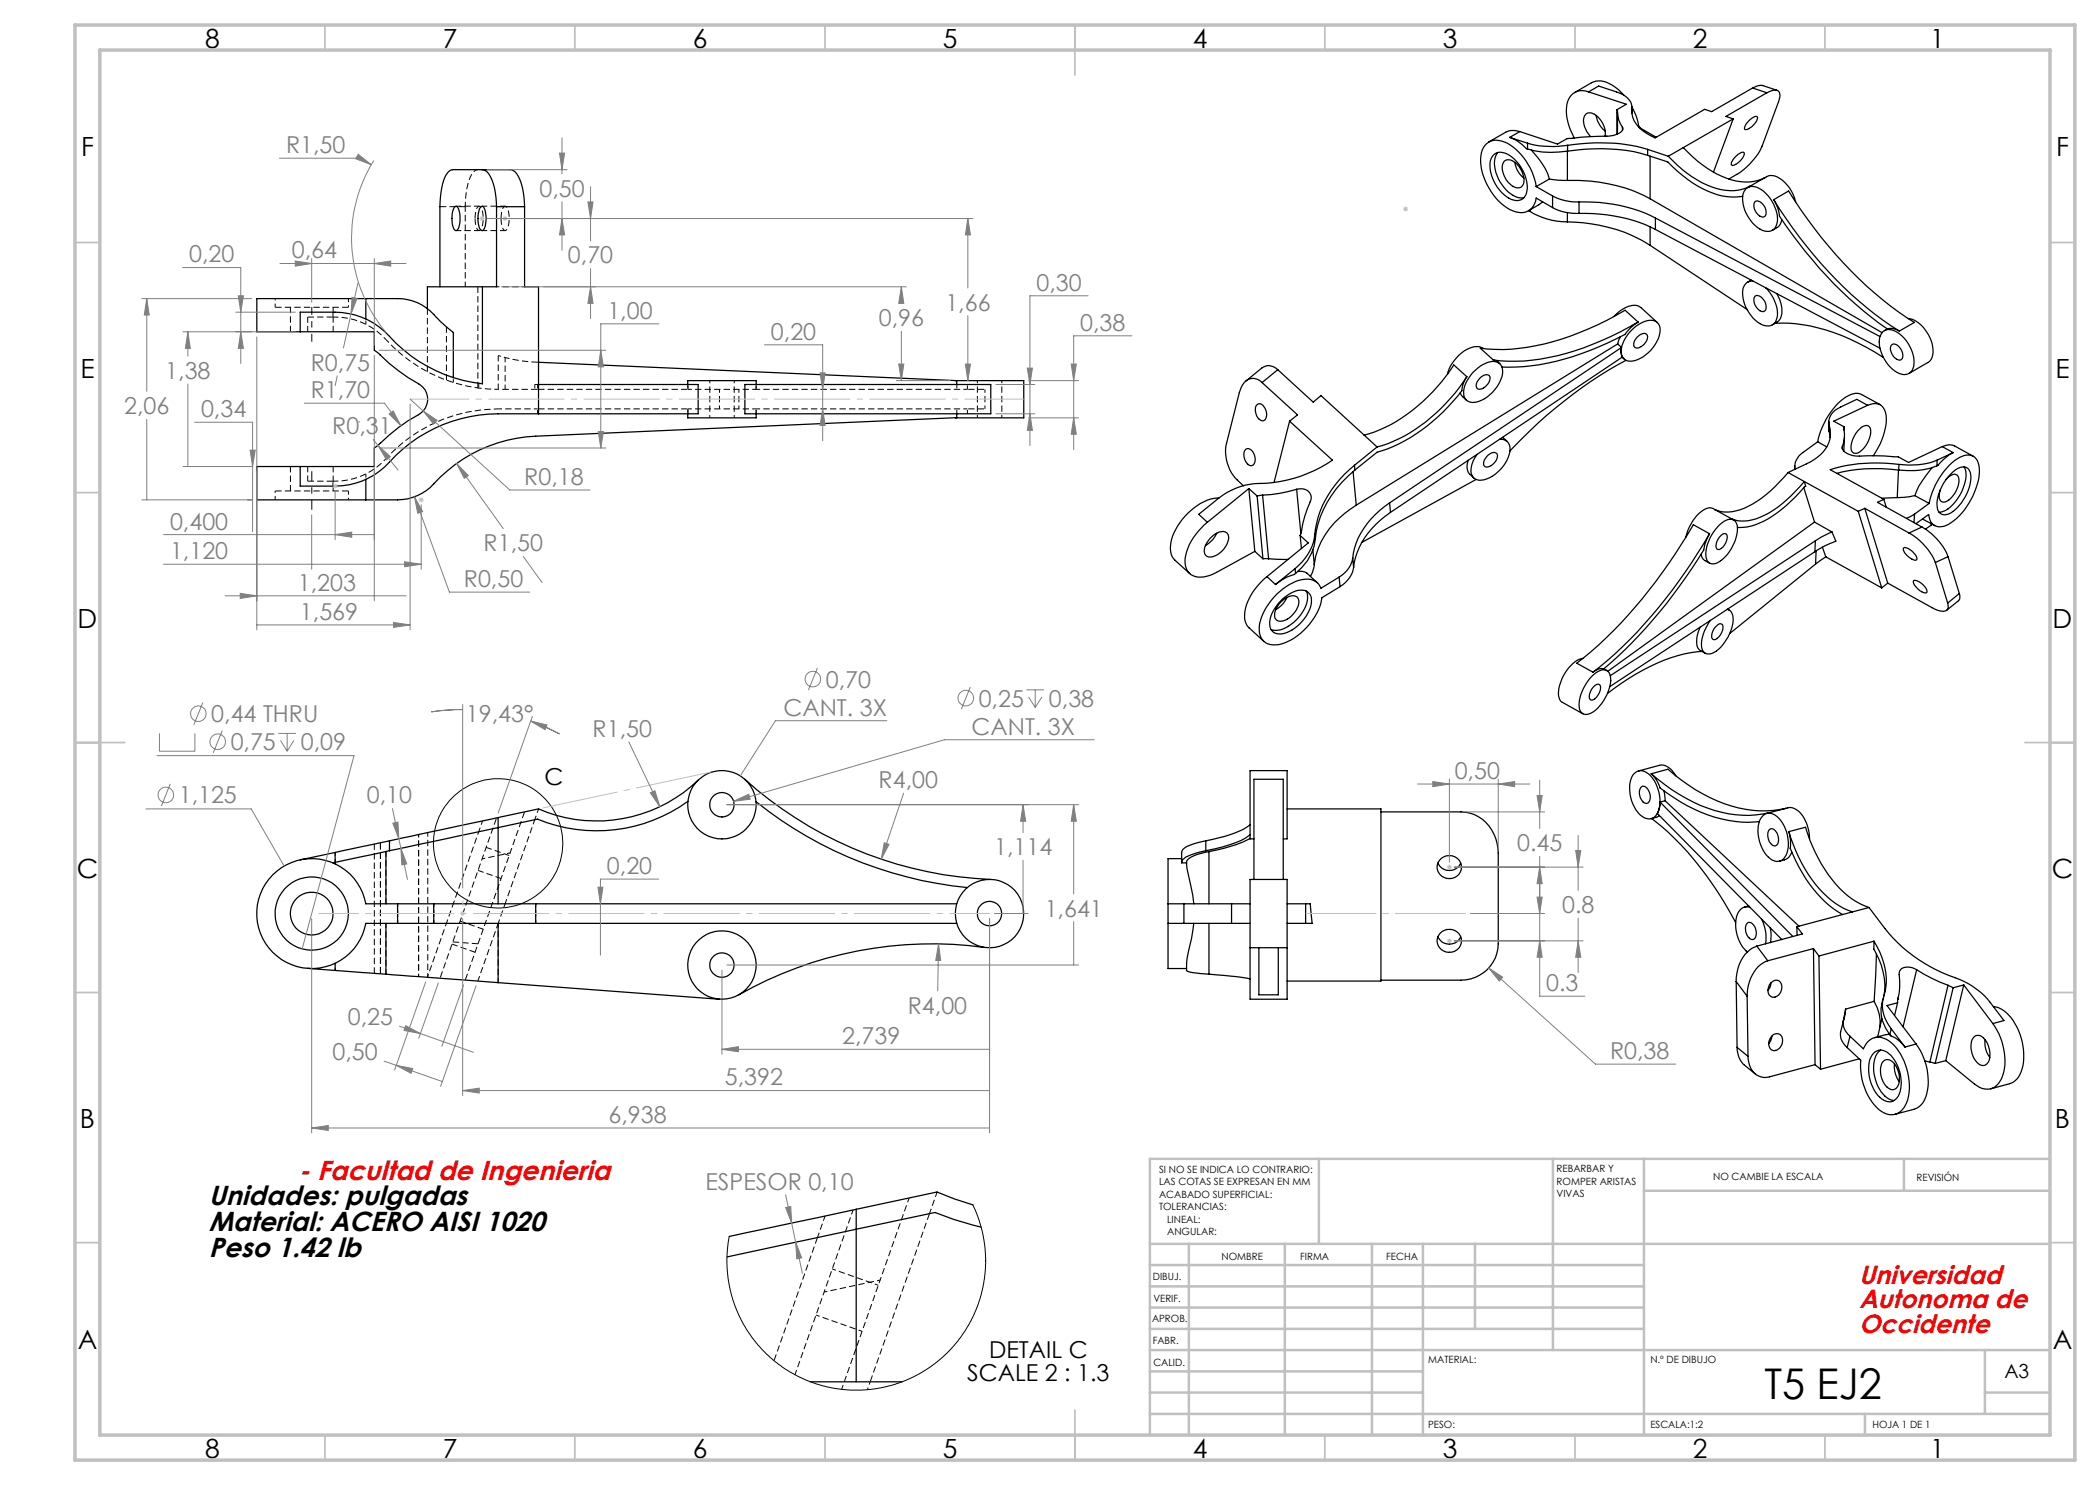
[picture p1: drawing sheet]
<svg xmlns="http://www.w3.org/2000/svg" width="420mm" height="297mm" viewBox="0 0 420 297" stroke-linecap="round" stroke-linejoin="round" font-family="sans-serif">
<path d="M58.1 61.5v4.8M61.5 63.4v2.9M66.6 66.3v-4.8M99.6 77.9v-6.8M58.1 93.3v4.9M61.5 93.3v2.9M66.6 98.2v-4.9M74.9 168.8v25.9M95.6 174.1l4.6 1.6M101.8 171.1l-4.6-1.6M90.4 188.8l4.6 1.6M96.6 185.8l-4.6-1.6" fill="none" stroke="#000" stroke-width=".2" stroke-dasharray="1.3 .6" stroke-dashoffset=".1" stroke-linecap="butt"/>
<path d="M107.5 77.9h30.1M107.5 81.8h30.1M76.1 168.5v26.2M104.9 162.4l-11.9 33.6" fill="none" stroke="#000" stroke-width=".2" stroke-dasharray="1.3 .6" stroke-dashoffset="-.1" stroke-linecap="butt"/>
<path d="M104.9 57.4h-5.6M99.6 71.1l1.4 .4M101 77.9h-1.4M142 76.1v7.4M195.5 76.1v7.4M146.8 83.5v-7.4M200.4 83.5v-7.4M83.7 166.9v28.4M67.1 194.1v-1.5" fill="none" stroke="#000" stroke-width=".2" stroke-dasharray="1.3 .6" stroke-dashoffset=".7" stroke-linecap="butt"/>
<path d="M91.2 46.1h4.6M93 41.3v16.1M95.8 41.2h-4.6M96.4 46.1h4.6M101 41.2h-4.6M77.2 180.7v-10.4M95.6 196.2l4-11.5M187.4 238.4l-1.5 4.3M163.5 247.5l1.5-4.3" fill="none" stroke="#000" stroke-width=".2" stroke-dasharray="1.3 .6" stroke-dashoffset=".2" stroke-linecap="butt"/>
<g fill="none" stroke="#000" stroke-width=".2" stroke-dasharray="1.3 .6" stroke-linecap="butt">
<path d="M88 41.3h5M95 43.7l.2 1.5a.79 .79 0 0 0 .8 .9 4.8 4.8 0 0 0 0-4.8l-.2-.1a1.96 1.96 0 0 0-.8 1.9v.6M95.6 57.4v20.2M100.2 43.7l.2 1.5a.79 .79 0 0 0 .8 .9 4.8 4.8 0 0 0 0-4.8l-.2-.1a1.96 1.96 0 0 0-.8 1.9v.6M66.6 63.4h-5.1M67.1 63.4h-.5M69.7 61.5h-14.7M85.5 61.7v12.7M89.3 76v-10.7M107 77.9h.5M107.1 72.4l.6 .1M61.5 96.2h5.1"/>
<path d="M67.1 96.2h-.5M69.7 98.2h-14.7M67.1 172.8v-.3M95.6 188.8l-5-.4M185.9 242.7l-11.9 33.6M154.8 272.1l8.7-24.6"/>
</g>
<path d="M95.8 77.6a30.3 30.3 0 0 1-18.6-9.7M101 71.5a29.3 29.3 0 0 0 6.1 .9M107.7 76.9h-.7M99.6 81.8a30.3 30.3 0 0 0-22.4 9.9M95.8 166.3l.7-2.1M107.7 161.8l-.7 2.1M85.6 195.5v-29M99.6 196.5v-11.8M181.8 239.6l-13.5 38.3" fill="none" stroke="#000" stroke-width=".2" stroke-dasharray="1.3 .6" stroke-dashoffset=".4" stroke-linecap="butt"/>
<path d="M93 41.3a12.6 12.6 0 0 1 1.6-6.8l.7-.5 .3-.1M101 77.9v-6.4M107 163.9l-6 16.8M77.2 194.8v-10.1M170.6 242l-11.6 32.9" fill="none" stroke="#000" stroke-width=".2" stroke-dasharray="1.3 .6" stroke-dashoffset=".3" stroke-linecap="butt"/>
<g fill="none" stroke="#000" stroke-width=".2" stroke-dasharray="1.3 .6" stroke-dashoffset=".6" stroke-linecap="butt">
<path d="M67.1 63.4a13.7 13.7 0 0 1 10.1 4.5M67.1 96.2a13.7 13.7 0 0 0 10.1-4.5M143.9 81.8v-3.9M147.8 81.8v-3.9M197 81.8v-3.9M67.1 170.5v2M77.9 168.1v2M96.4 171.8l5.6-1.2M79.5 180.7v4M85.5 195.4l3.8-10.7M86.8 184.7v-4M90.7 180.7l5.1-14.4"/>
<path d="M107.1 184.7v-4M164.8 258.4l11.2-2.4"/>
</g>
<g fill="none" stroke="#000" stroke-width=".2" stroke-dasharray="1.3 .6" stroke-dashoffset=".5" stroke-linecap="butt">
<path d="M66.6 62.4v1M73.2 64.9v-1.1M90.7 76.5v-1M95.6 77.6l4 .3M95.8 76.6v1M107 77.9h-6M107 76.9v1M107.5 76.9v1M137.6 76.9v1M137.6 77.9v-1M137.6 77.9h13.6M151.2 77.9v-1"/>
<path d="M151.2 77.9h42.3M191.4 76.9v1M193.5 77.9v-1M66.6 97.2v-1M73.2 94.8v1.1M99.6 81.8h7.9M107.5 82.8v-1M137.6 81.8v1M137.6 82.8v-1M137.6 81.8h13.6M151.2 82.8v-1M151.2 81.8h42.3"/>
<path d="M191.4 82.8v-1M193.5 82.8v-1M89.3 184.7l1.4-4M99.6 184.7l1.4-4M175.7 257.1l-9.2-3.3M163.2 263l9.2 3.3"/>
</g>
<path d="M193.5 77.9h3.5M193.5 81.8h3.5M99.3 163.6l-11.3 32" fill="none" stroke="#000" stroke-width=".2" stroke-dasharray="1.3 .6" stroke-dashoffset="-.2" stroke-linecap="butt"/>
<g fill="none" stroke="#000" stroke-width=".25">
<path d="M314.9 18.5l3.4-2a4 4 0 0 1 4.2 .6l1.2 .8 1.1 1.2M317.7 18.4l2-1.2 3.6 1.2a3.9 3.9 0 0 1 3.1 2.8v.5M317.7 18.4a3.2 3.2 0 0 0-4.4 3.2 10.7 10.7 0 0 0 1.6 6M317.7 18.4l7.6 2.4-1.9 1.1M350.5 17.6l-8.2 4.7-1.4-.4-9.9 5.7a7.1 7.1 0 0 1-4.6-4.7v-1.2M350.5 17.6l.9-.4 1-.1 3 1M350.5 17.6l2.9 1M353.4 18.6l.9-.4a1.11 1.11 0 0 1 1.3 0 1.11 1.11 0 0 1 .4 1.3l-3.6 9.7a14 14 0 0 1-6.6 6.6M353.4 18.6l-8.2 4.7 1.4 .5M96.4 33.9a2.4 2.4 0 0 1 1.9 1.9l.7 2.1 .3 3.4M298.7 31a2.47 2.47 0 0 1 3.3 .1 7.7 7.7 0 0 1 3.3 7.5 2.05 2.05 0 0 1-3.1 1.3 7.9 7.9 0 0 1-4.1-7.7zM299.6 30.5a4.4 4.4 0 0 0-.2 4.7 6.8 6.8 0 0 0 4.6 4.4l.8-.1"/>
<path d="M300.8 32.2a1.95 1.95 0 0 1 2.7 .8 4.4 4.4 0 0 1 1.2 3.9 1.45 1.45 0 0 1-2.4 .1 4.5 4.5 0 0 1-1.8-4.2zM301.9 27.5a10.4 10.4 0 0 1 3.6 2.3M301.9 27.5l3.6 1.1M303 32.5a4.9 4.9 0 0 0 1.8 3.1M304 26.3l-.6-.1a3.2 3.2 0 0 0-2.3 .3l-3.4 1.9M304 26.3l-2.1 1.2M305.5 28.6a18.4 18.4 0 0 0 8 .5M305.5 29.8a21.2 21.2 0 0 0 9.8 .2 36 36 0 0 1 14.2 1.1M305.5 28.6v1.2M306.3 30l.5 .7a13.7 13.7 0 0 1 3.1 5.1M307.2 37.3a12 12 0 0 0-6.4-8.9 3.1 3.1 0 0 0-4.6 2.7 11.9 11.9 0 0 0 6.3 11.1 3.1 3.1 0 0 0 4.7-2.6l3.3 1.9M307.2 37.3l3.3 1.9"/>
<path d="M309.9 35.8l1.8 .3h1.8M309.9 35.8l-2.7 1.5M310.5 39.2a10.5 10.5 0 0 0 5.3 1.2M310.5 39.2v2.3M313.5 36.1a32.2 32.2 0 0 1 16.5 3.7M313.5 29.1a37.6 37.6 0 0 1 16 .8M313.5 29.1v7M319.2 23.1a5.3 5.3 0 0 0 1.8 3.1M321 27.2a4.4 4.4 0 0 0-2.8-4.6 1.41 1.41 0 0 0-1.5 1.8l.2 1 .5 .9 .7 1M323.4 21.9l.1 .5M323.4 21.9v5M323.5 22.4a5.1 5.1 0 0 0 1 3"/>
<path d="M323.5 22.5v4.3M324.5 25.4a.87 .87 0 0 1-.7 1.2l-1.1 .5-.9 .1-3.8 .1-4.6 .4-1.9 1.1-7.5-2.5M324.5 25.4v.7M326.4 21.7v.9M326.4 21.3l.8 1.9 .6 2.3M326.4 21.4v1.2M327.8 25.5h.1M327.8 25.5l3.5 1.9M329.5 31.1l4.1 1.3a22.6 22.6 0 0 0 10.9 6.8l1.8 .2 2.2-.1M329.5 29.9v1.2M329.5 29.9l4.2 1.4M330 39.8l46.4 26.7"/>
<path d="M330 31.2v8.6M333.7 31.3a20.4 20.4 0 0 0 11.4 6.8 8.1 8.1 0 0 0 4.9-.9M336.7 29.5a20.1 20.1 0 0 0 11.4 6.8 8.2 8.2 0 0 0 4.9-.8l-3 1.7M346.6 23.8l-12.9 7.5M346.6 23.8l-3.9 10.6M346.8 31.6a2.25 2.25 0 0 1 2-1.1 2.24 2.24 0 0 1-1.4 2.2l-.8 .4-.3-.2v-.4zM349.3 37.6a2.79 2.79 0 0 1 3.4 .6 7.5 7.5 0 0 1 2.7 6.5 2.04 2.04 0 0 1-3.4 1.1 7.2 7.2 0 0 1-3.3-7.1zM350 37.2l-.5 .3M350 23.9l1.1-.6a.3 .3 0 0 1 .3 .1 .3 .3 0 0 1 .1 .3 3 3 0 0 1-2.5 2.2 2.12 2.12 0 0 1 1-2zM353 35.6a2.43 2.43 0 0 1 3 .1 7.6 7.6 0 0 1 3.1 4.7M354.8 39.9a83.5 83.5 0 0 0 23.4 25.3l1.7 1M354.8 39.9a7.4 7.4 0 0 1 1.1 3.3 84.3 84.3 0 0 0 21.6 22.6"/>
<path d="M354.8 39.9l2.9-1.7a84.2 84.2 0 0 0 23.5 25.3l1.7 1-3 1.7M73.2 59.7h-21.8v6.7h8.6M73.2 59.7h6.3a10.3 10.3 0 0 1 8.2 4.1l3 2.7v9M73.2 59.7v4.1M91 41.3l.2-.1a1.99 1.99 0 0 1 .8 1.9l-.2 2.1a.78 .78 0 0 1-.8 .9 4.8 4.8 0 0 1 0-4.8zM96.2 41.3l.2-.1a2.1 2.1 0 0 1 .8 1.9l-.2 2.1a.78 .78 0 0 1-.8 .9 4.5 4.5 0 0 1-.4-3.9zM96.5 57.4v19.4a30.2 30.2 0 0 1-19.6-10.5 14.8 14.8 0 0 0-9.9-3.9h-7v4M99.3 41.3v16.1h-13.8v4.3M99.3 41.3h5.6M104.9 41.3a11.2 11.2 0 0 0-1.9-6.9l-.7-.4-.3-.1h-11.4a2.65 2.65 0 0 0-1.9 2.2l-.5 2.4-.2 2.8v16.1M104.9 41.3v16.1h2.8v25.4M305.8 42.1l.2 .2"/>
<path d="M306 42.3a14.3 14.3 0 0 0 7.5 2.1M306 42v.3M308.5 40.4l-2.8 1.8M310.5 41.5a10 10 0 0 0 5.3 1.2M313.5 44.4a31.9 31.9 0 0 1 16.5 4.7M313.5 42.5v1.9M315.8 40.4a31.1 31.1 0 0 1 15.3 3.2M315.8 42.7a32.2 32.2 0 0 1 15.3 3.2M315.8 40.4v2.3M330 49.1l19.4 12.8M330 45.4v3.7M331.1 43.6l44.9 23.7"/>
<path d="M331.1 43.6v2.3M331.1 45.9l44.9 23.7M350.2 56l-.7 .4M350.6 56.2a2.19 2.19 0 0 0-2.1 2.9 7.3 7.3 0 0 0 4.4 6 1.99 1.99 0 0 0 2.6-2 8 8 0 0 0-2.4-5.6M351 40.3a1.59 1.59 0 0 1 2 1.1l.2 .8a.85 .85 0 0 1-.3 1.1 .85 .85 0 0 1-1.2-.3 2.22 2.22 0 0 1-.7-2.7zM351 59.2a1.59 1.59 0 0 1 2 1.2l.2 .7a.85 .85 0 0 1-.3 1.1 .85 .85 0 0 1-1.2-.3 2.22 2.22 0 0 1-.7-2.7zM355.4 58.7a5.2 5.2 0 0 1 .5 5.3l-1.4 1M356.3 43.9v.1a2.53 2.53 0 0 1-1.8 2.1M60 66.4h14.9v3.7l.8 .6a38.6 38.6 0 0 0 8.5 6.4 3.5 3.5 0 0 1-.5 5.8 41.7 41.7 0 0 0-8.4 6.4l-.4 .3v3.7h-14.9M107.7 76.9h31.9v5.9h-31.9M107.7 72.5l83.6 3.6v.8M137.5 76.9v-.8h13.7v.8"/>
<path d="M149 76.9h49.2v5.9h-49.2zM191.1 76.1h13.7v7.5h-13.7M252.4 76.5a2.42 2.42 0 0 0-4.1 .9l-.4 1.1-2.6 10.1a8.3 8.3 0 0 0 3.4 8.6M252.4 76.5l7.1 6.5-1.6 1.2M255.6 73.9a2.33 2.33 0 0 0-3.3-.3l-3.1 2.6M255.6 73.9l7 6.5 1.6-1.3 8.6 7.9M255.6 73.9l-3.2 2.6M292 78.6l.5 .7 .8 .7M293.4 75.3a34.9 34.9 0 0 1-15.9 13.5l-2.1 .6M293.4 75.3a5.1 5.1 0 0 0-1 2.8 34.1 34.1 0 0 1-17 12.3l-4.4 3.6M293.4 75.3l-2.6-2.3a34.4 34.4 0 0 1-15.9 13.4l-2.1 .6M294.6 74.5a6 6 0 0 1 4.4-2.2 1.95 1.95 0 0 1 1.5 2.5 7.3 7.3 0 0 1-6 5.7 1.83 1.83 0 0 1-1.8-2.3l.5-1.6z"/>
<path d="M295.9 75.7a1.32 1.32 0 0 1 2.1-.4 2.36 2.36 0 0 1-2.4 2.5 1.39 1.39 0 0 1 .3-2.1zM296.7 69.7a3.1 3.1 0 0 0-3.4 .2 8.2 8.2 0 0 0-3.8 4.9M298.7 72l.5 .1 .8 .6M322.8 63.3a5.5 5.5 0 0 1 4.7-2.2l.7 .4 3.3 3M323.5 68.8l-52.2 32.2M323.5 68.8l.8 .7M324 67.4l-.5 1.4M324.2 70.6l.3 .8-46.4 31.1M324.3 69.5l-.1 1.1M324.3 69.5l-46.4 31.1M324.4 71.4l.4 .4M325.2 72.1a92.3 92.3 0 0 0-23.2 18.1"/>
<path d="M326 66.4a5.6 5.6 0 0 1 4.8-2.3 2.04 2.04 0 0 1 1.1 2.9 7.3 7.3 0 0 1-5.8 5.2 1.92 1.92 0 0 1-1.8-2.6l.6-1.6zM327.4 67.4l.9-.6a.78 .78 0 0 1 1.1 .1 .78 .78 0 0 1 0 1 2.43 2.43 0 0 1-2.3 1.7 1.39 1.39 0 0 1 .3-2.2zM327.6 64.4a54.1 54.1 0 0 1-22.8 7.8h-3.2l-2.9-.2M327.6 64.4a8.1 8.1 0 0 0-2.6 2.5 50.7 50.7 0 0 1-23.4 6.5h-1.2M327.6 64.4l-2.6-2.3a51.9 51.9 0 0 1-24.4 7.8l-4.5-.3 2.6 2.4M355 64.7a34.7 34.7 0 0 1 18.3 4.8l3.4 2M376.6 66.3a2.63 2.63 0 0 1 3.3 .5 7.1 7.1 0 0 1 2.7 6.8 1.98 1.98 0 0 1-3.2 .9 7.3 7.3 0 0 1-3.4-7.1zM377.4 65.8l-.5 .3M377.5 65.8a2.9 2.9 0 0 1 2.4 .4M378.4 69a1.48 1.48 0 0 1 1.9 1.1l.2 .7a.85 .85 0 0 1-.3 1.1 .85 .85 0 0 1-1.1-.3 2.38 2.38 0 0 1-.9-2.5zM381.6 63.7a6.3 6.3 0 0 1 4.7 4.5 3.9 3.9 0 0 1-.6 4.2l-3.9 2.3M60 93.3h-8.6v6.7h21.8"/>
<path d="M73.2 95.9v4.1M107.7 82.8a55.3 55.3 0 0 0-13.7 .5 30.3 30.3 0 0 0-17.1 10.1 14.6 14.6 0 0 1-9.9 3.8h-7v-3.9M137.5 82.8v.8h13.7v-.8M191.3 82.8v.7l-84.2 3.7a29.4 29.4 0 0 0-21.1 10.3 10.1 10.1 0 0 1-6.5 2.5h-6.3M243.8 99.6a10.2 10.2 0 0 0-7.3 4.3 8.5 8.5 0 0 0-2.3 6.9l.8 1.2 2.9 2.7M249.1 89.9a1.22 1.22 0 0 1 1.8 1 1.53 1.53 0 0 1-.6 2.2 2.19 2.19 0 0 1-1.4-2.9zM249.8 97.7l1.6 1.5M249.8 97.7l-8.3 6.8M249.8 97.7l1.2 12.6M251.4 81a.85 .85 0 0 1 1.4 .3 2.05 2.05 0 0 1 0 2.8 1.55 1.55 0 0 1-1.7-1.6v-1zM251.4 99.2l1.2 12.6M252.5 99l-1.1 .2"/>
<path d="M252.5 99l1.2 12.8M257.9 84.2l8.6 7.8a27 27 0 0 1-15.6 4.7 13.8 13.8 0 0 0-7.2 3l-4 3.2 1.8 1.6M257.9 84.2l-3.1 12.3M259.3 97.9a2.01 2.01 0 0 1 2.9 2.1 32.8 32.8 0 0 0-2.2 7.1M259.3 97.9a26.2 26.2 0 0 1-6.8 1.1M259.3 97.9l.9 8.8M270.6 94.3l.7 6.7M270.9 93.1a20.8 20.8 0 0 0-7.9 13.7M270.9 93.1l.1 .9M271 94a20.6 20.6 0 0 0-7.9 13.8M272.8 87l2.6 2.4M275.4 89.4l-4.5 3.7"/>
<path d="M293.7 92.1a2.7 2.7 0 0 0 1.1 3.5M295.2 95.9l-22.8 12.6M297.4 91.3a1.32 1.32 0 0 1 2-.5 2.36 2.36 0 0 1-2.3 2.6 1.39 1.39 0 0 1 .3-2.1zM299.9 87.9a1.88 1.88 0 0 1 2.1 2.5 7.4 7.4 0 0 1-6.1 5.7 1.95 1.95 0 0 1-1.6-2.8l.3-1.1 .8-1.3M300.5 87.5l.9 .8M357.6 94.5a23.7 23.7 0 0 1-9.5 7.4 7 7 0 0 1-5.1 0l3.2 1.8M357.6 94.5l3.3 1.8M359 93.2l-.1 .7M360.8 97.5l2.1 6.9M360.9 96.3a23.7 23.7 0 0 1-9.6 7.4 7 7 0 0 1-5.1 0M360.9 96.3l.2 1-.2 .1a23 23 0 0 1-10.7 7.8l-.8 .2-1.9 .1M360.9 96.3l10.8 6"/>
<path d="M363.5 88.4l-2.9 2.1a3.3 3.3 0 0 0-1.6 3.3M363.5 88.4l1.9 1M365.8 84.3v2M365.8 86.3l.2 1.2M365.9 85.2a5.9 5.9 0 0 1-3 6.7l-5.3 2.6M365.9 85.2l-.1 1.1M368.5 89.3l-.1 .2a2.43 2.43 0 0 0 2.2 1.6l9.1 .3 2 1.1 6.7-3.2M368.5 89.3l-.1 .4M368.8 85.9a6.4 6.4 0 0 1-.3 3.4M368.8 85.4v.5M368.8 85.4v.6M368.9 87.4l-.1 2.8"/>
<path d="M371.6 86.1l1-.8a.99 .99 0 0 1 1.2 0 .99 .99 0 0 1 .4 1.1 5 5 0 0 1-2.9 4.3 1.04 1.04 0 0 1-1.1-1.5l.4-1.4zM373.5 81.1l-2.1-1.2-3.2 1.5a3.3 3.3 0 0 0-2.3 3.8M373.5 81.1a2.37 2.37 0 0 1 3.7 2 13.1 13.1 0 0 1-2.6 8.1M373.5 81.1l-6.8 3.1 2.1 1.2M376 80.9l-3.7-2a3.6 3.6 0 0 0-3.7 .9 14.9 14.9 0 0 0-5.1 8.6M376.8 99.9l-1.3 .6 8.9 4.9M376.8 99.9l.5 1.6M379.4 99.5l-3 .2M379.7 94l-.3 5.5M379.7 94a31.7 31.7 0 0 0-12.4 .7M379.8 92.9a32.9 32.9 0 0 0-13.8 1l10.8 6M379.8 92.9l-.1 1.1"/>
<path d="M383 99.1l-2.2 .4h-1.4M383 99.1l2.8 1.6M386.5 93.5l-1.3 1.6a11.6 11.6 0 0 0-2.2 4M387.4 93.2a15.4 15.4 0 0 1-7.7 .8M387.4 92a14.9 14.9 0 0 1-7.6 .9M387.4 92v1.2M388.4 89.3l.6-.2a2.42 2.42 0 0 1 1.9 .1l3.7 2M388.4 89.3l2.2 1.2M389.2 95.9a1.78 1.78 0 0 1 2.3-.8 3.9 3.9 0 0 1-1.2 4.3l-.6 .6a1.05 1.05 0 0 1-1.3 .4 1.05 1.05 0 0 1-.6-1.2l.2-1.2M390.3 94.6a2.62 2.62 0 0 1 3.1-1 3.3 3.3 0 0 1 .6 3.4 9 9 0 0 1-4.3 5.8 1.58 1.58 0 0 1-2.3-1.6 9.3 9.3 0 0 1 2.9-6.6zM390.6 90.5a13.1 13.1 0 0 0-3.2 2.7M390.6 90.5l-3.2 1.5"/>
<path d="M392.8 93.4a4.8 4.8 0 0 1-.2 4.3 7.9 7.9 0 0 1-4.2 4.7h-.6M241.5 104.5a11.4 11.4 0 0 0-4.5 7.7 2.97 2.97 0 0 0 3.7 3.2l2-.6 8.3-4.5M241.9 107.8a3.4 3.4 0 0 1 3.1-1.4 1.36 1.36 0 0 1 .5 2 4.4 4.4 0 0 1-3.7 3 1.49 1.49 0 0 1-.7-2.4zM243.3 106.6a5.1 5.1 0 0 1-2.2 2.5M251 110.3l1.6 1.5M252.6 111.8h1.1M253.4 115.3a11 11 0 0 0-4.5 8.4 3 3 0 0 0 .9 1.9l3 2.7M253.4 115.3l1.7 1.6M253.7 111.8l3.9 .1M256.5 119.8a5.5 5.5 0 0 1 4.5-1.7 2.18 2.18 0 0 1 1.2 2.9 8.2 8.2 0 0 1-5.8 5.8 2.06 2.06 0 0 1-2.4-2.7 8.2 8.2 0 0 1 2.5-4.3zM257.4 119.5a5.3 5.3 0 0 1-2.3 2.5M259 113.7l-3.9 3.2"/>
<path d="M259 113.7l.1 1M259.1 114.7l-.2 .2a10.2 10.2 0 0 0-3.8 2M259.5 114.3a2.08 2.08 0 0 1 1.9 .3M260 107.1l1.7 1.5-8.3 6.7M260 107.1l.3 2.6M261.2 118.2a4.7 4.7 0 0 1-1.1 4.8 6.9 6.9 0 0 1-5 3.1l-.9-.2M261.4 114.6l2.1 2M262.6 109.9l.3 3M262.9 112.9l-.4 1.4-.4 1M263 106.8a10 10 0 0 1-4 6.9M263 106.8l.1 1M263.1 107.8a10.1 10.1 0 0 1-4 6.9"/>
<path d="M267.8 115.4l-3.6 2.2a3 3 0 0 0-3.8-1.7 12.1 12.1 0 0 0-8.6 9.5 3 3 0 0 0 3.9 3.5 12.3 12.3 0 0 0 8.7-9.3l3.6-2.3M267.8 115.4l.2 1.9M270.5 111.6a5.5 5.5 0 0 1-2.7 3.8M270.5 111.6l.2 1.9M270.7 113.5a5.5 5.5 0 0 1-2.7 3.8M271.3 101a16.6 16.6 0 0 0-8.4 11.9M277.9 100.6a15.9 15.9 0 0 0-7.4 11M277.9 100.6l.2 1.9M278.1 102.5a15.7 15.7 0 0 0-7.4 11M340.2 110.8l.2 .7a2.59 2.59 0 0 0 1.5 1.1M341.9 106.7l-3.2-1.8a98.1 98.1 0 0 1-21.9 26.6l-1.5 1.1 3.3 1.8M341.9 106.7a98.1 98.1 0 0 1-21.8 26.6l-1.5 1.1"/>
<path d="M341.9 106.7a8.8 8.8 0 0 0-1.2 3.3 99.3 99.3 0 0 1-20 23.8M343 101.9a2.04 2.04 0 0 0-2.8 .5 9.8 9.8 0 0 0-3.1 5.1M343.9 105l.4-.4a1.92 1.92 0 0 1 2.8-.3 4.7 4.7 0 0 1-.4 4.5 7 7 0 0 1-3.8 3.9 1.49 1.49 0 0 1-1.7-1.7 8.9 8.9 0 0 1 2.7-6zM343.9 107.4l.2-.2a.72 .72 0 0 1 1.1-.4 .72 .72 0 0 1 .2 1 2.83 2.83 0 0 1-1.6 2.1 .74 .74 0 0 1-.5-1.1l.2-.7zM346.2 103.7l.5 .3M362.9 104.4l-41.3 29.9M362.9 104.4l3.5 2M363 110.3l-41.1 27M363.1 108.2l-41 26.9M363.1 108.2l-.1 2.1M363.1 112.8l-17.2 13.9M363.2 110.2l-.1 2.6"/>
<path d="M364.5 109.5l.7 1.9M365.2 111.4l-2.1 1.4M365.2 111.4l11.1 6.2M366.4 106.4l-2.2 1-1.1 .8M366.4 106.4l.8 1.8a18.5 18.5 0 0 0-4.2 2.1M371.7 102.3l4.6 15.3M373 101.7l4.5 14.9M373 101.7l8.8 4.9M373 101.7l-1.3 .6M377.5 116.6l8.9 4.9a2.65 2.65 0 0 0 3.1 .4l.1-.5-.1-.8M377.5 116.6l-1.2 1M380.7 109.6h.1a2.8 2.8 0 0 1 2.6 2.3 1.74 1.74 0 0 1-2-.8l-.6-.8z"/>
<path d="M381.8 106.6a12.5 12.5 0 0 1 5.3 5.9M382.8 116.1a2.89 2.89 0 0 1 2.6 2.4 1.71 1.71 0 0 1-2-.9l-.6-.8-.1-.4zM382.9 102.8l-1.6 .9M382.9 102.8l-.1 1.7M384.4 105.4a12.1 12.1 0 0 1 5.2 5.9M384.4 105.4l-2.6 1.2M384.5 103.7l.2 .2M384.7 103.9l2.3 1.2M385.8 100.7a14.2 14.2 0 0 1 6.1-9.2 2.41 2.41 0 0 1 2.7-.3 2.41 2.41 0 0 1 1.3 2.4 14.1 14.1 0 0 1-4 9.5 5.3 5.3 0 0 1-4.5 2.2 2.32 2.32 0 0 1-1.7-2.4l-2.5 1.8M385.8 100.7l-2.9 2.1M386.3 105l-1.2 .8M386.3 104.7v.3"/>
<path d="M386.4 104.8l-.1 .2M387.1 112.5l2.4 8.1M389.6 111.3l-2.5 1.2M389.6 111.3l2.3 7.4M391.9 118.7l.1 .7-.2 .6-2.5 2.1M391.9 118.7l-2.4 1.9M256.2 120.4a2.76 2.76 0 0 1 3.2-1 2.45 2.45 0 0 1-.4 3 3.2 3.2 0 0 1-3.6 1.7 2.13 2.13 0 0 1 .1-2.9zM316.6 131.7a6.4 6.4 0 0 0-4.3 4.2 4.8 4.8 0 0 0-.2 4.3l4.5 2.6M318.2 135.4a3 3 0 0 1 3.1-1.3 2.64 2.64 0 0 1 .7 3.1 8.2 8.2 0 0 1-4.1 5.6 1.51 1.51 0 0 1-1.6-.3 1.51 1.51 0 0 1-.5-1.5 9.2 9.2 0 0 1 2.4-5.6zM318.8 137.3l.3-.2a.68 .68 0 0 1 .9-.1 .68 .68 0 0 1 .1 .9 2.53 2.53 0 0 1-1.9 2.1 1.58 1.58 0 0 1 .1-2.1zM320.7 133.8a2.52 2.52 0 0 0-2.1 .6M320.7 133.8l.7 .3"/>
<path d="M340 125.4a5.2 5.2 0 0 0-.3 4.3l1.4 1M340.4 130.3a32.9 32.9 0 0 0-16.2 6.4l-2.7 2M343.3 125.2a.68 .68 0 0 1 .7-.5 .68 .68 0 0 1 .6 .5 2.92 2.92 0 0 1-1.7 2.7 .74 .74 0 0 1-.5-1.1l.4-1zM345.4 121.9a2 2 0 0 1 1.2 2.6 8.8 8.8 0 0 1-4.2 6.2 1.5 1.5 0 0 1-1.6-.2 1.5 1.5 0 0 1-.5-1.5 8.7 8.7 0 0 1 1.8-4.9M345.5 121.8l.4 .2M139.6 156a29.3 29.3 0 0 1-31.9 5.8l-8.1 1.7M149 155.9a78 78 0 0 0 49.2 20M326.8 154.7a2.02 2.02 0 0 1 3 .2 7.3 7.3 0 0 1 1.7 7.7 1.94 1.94 0 0 1-3.2 .6 7.2 7.2 0 0 1-1.8-8.1zM327.7 154.2l4.2-1.1a3.3 3.3 0 0 1 3.3 2.1M328.2 157.5a.93 .93 0 0 1 1.5 .6 1.8 1.8 0 0 1-.3 2.6 2.05 2.05 0 0 1-1.5-2.4zM330.2 154.8a6.1 6.1 0 0 1 1.8 2.8 30.1 30.1 0 0 0 16.3 6.8l3.6-.1M330.2 154.8a31.7 31.7 0 0 0 16.9 8.1 18.5 18.5 0 0 0 6.7-.3"/>
<path d="M330.2 154.8l3.4-1a30.7 30.7 0 0 0 18.2 8.4 20.4 20.4 0 0 0 5.4-.5l-3.4 .9M332.8 158.1l.2 2.1M67 170.5v2.3M67 170.5l-7 1.5M77.2 170.3v10.5M77.9 168.2l-10.9 2.3M77.9 170.1l-11.3 2.5M77.9 168.2v1.9M99.6 163.5l-21.7 4.7M99.6 163.5v17.3M137.6 160.3a31.2 31.2 0 0 1-30.1 3.5l-29.6 6.3M151.2 160.3a79.8 79.8 0 0 0 42.3 17.2"/>
<path d="M236.3 171.7h-2.7v9.1M241.2 170.1a9.7 9.7 0 0 0-4.7 1.8l-.2 .6M241.2 168.2l-2.7 .6a2.59 2.59 0 0 0-2.2 1.7v2.1h1M241.2 168.2v1.9M241.8 170.3a6.9 6.9 0 0 0-4.5 1.9l.1 1.4 1.1 5.4 .3 1.8M241.8 170.3v10.5M250 167.7l-.3 .2a31.1 31.1 0 0 1-7.9 2.4M250 166.9a19.5 19.5 0 0 1-8.8 3.2M250 165a17.4 17.4 0 0 1-7.5 2.9l-1.3 .3M250.8 175.9v-20h5.8v20M250.8 167.8h-.8v-13.7h7.4v13.7h-.8M257.4 161.8h18.8v34.4h-18.8"/>
<path d="M276.2 162.4h16a7.8 7.8 0 0 1 7.4 8.2v18.2a7.3 7.3 0 0 1-7.4 7.2h-16M287.6 172.6a2.49 2.49 0 0 0 2.3 1.5 2.49 2.49 0 0 0 2.2-1.5M288.3 171.6a2.37 2.37 0 0 1 3.4 .3 2.37 2.37 0 0 1-.3 3.3 2.36 2.36 0 0 1-3.3-.2 2.36 2.36 0 0 1 .2-3.4zM330.3 163.7a62.7 62.7 0 0 1 16.8 20.8M331.9 161.7l-.4 1 24.9 25.2M331.9 163.1l-.7 .4-1 .2M332 160.4l-.1 1.3M332 160.4l26.6 26.9M333 160.2l26.8 25M333 160.2l-1 .2M352.7 163a2.21 2.21 0 0 1 3.1 .7 7.1 7.1 0 0 1 1.2 7.7 2 2 0 0 1-3.3 0 7.3 7.3 0 0 1-1.6-7.7zM353.8 166a.83 .83 0 0 1 1.4 .3 2.2 2.2 0 0 1 0 2.8 1.5 1.5 0 0 1-1.6-1.5v-1.1z"/>
<path d="M353.8 162.6l-.5 .1M357.2 161.7a2.58 2.58 0 0 1 3.2 1.2 8.6 8.6 0 0 1 1.5 4.9M357.8 166.3a6.8 6.8 0 0 1 .2 3.3 26.7 26.7 0 0 0 9.6 12.8l.9 .5M357.8 166.3a27 27 0 0 0 9.3 14.4 11.4 11.4 0 0 0 3.4 1.7M357.8 166.3l3.3-.9a27.6 27.6 0 0 0 9.3 14.4l1.7 1 1.7 .7M358.4 170.4l-.1 .1a2.5 2.5 0 0 1-2.4 1.7M61.5 193.7l5.5 .4M67 194.1l10.2 .7M67 192.6v1.5M77.2 194.8l22.4 1.7M77.2 184.7v10.1M79.5 180.8h-6.3a11 11 0 0 0-16.9-7.3 11 11 0 0 0 0 18.4 11 11 0 0 0 16.9-7.2h6.3"/>
<path d="M79.5 180.8h7.2M79.5 184.7h7.2M79.5 180.8v3.9M86.7 180.8h20.4M86.7 184.7h20.4M86.7 180.8v3.9M99.6 184.7v11.8M99.6 196.5l44.3 3.3M107.1 180.8h84.2M107.1 184.7h84.2M107.1 180.8v3.9M197 189.5a78 78 0 0 0-49.2 9.5"/>
<path d="M233.6 180.8h3.2M233.6 184.7h3.2M233.6 184.7v9h3.7M233.6 180.8v3.9M236.8 180.8h9.5M236.8 184.7h9.5M236.8 180.8v3.9M238.8 184.7l-.9 4.5a13.1 13.1 0 0 0-.5 5l1.1 .3 3.3 .3M241.8 194.8l5.5 .5 2.7 .5M241.8 184.7v10.1M246.3 180.8h3.7M246.3 184.7h3.7"/>
<path d="M246.3 180.8v3.9M250 189.5v-13.6h7.4v13.6M250 189.5v10.3h7.4v-10.3M250 189.5h7.4M251.8 189.5v9.5h3.9v-9.5M257.4 180.8h3.7M257.4 184.7h3.7M261.1 180.8h.9l.4 3.9h-1.3M261.1 180.8v3.9M287.6 187.4a2.49 2.49 0 0 0 2.3 1.4 2.49 2.49 0 0 0 2.2-1.4M288 186.7a2.37 2.37 0 0 1 3.5-.3 2.37 2.37 0 0 1-.1 3.6 2.37 2.37 0 0 1-3.2-.1 2.37 2.37 0 0 1-.2-3.2zM347.2 196.3l2.2 2.9"/>
<path d="M347.2 196.3l.2 13.2M349.4 199.2l.2 12.1M349.6 184.5a1.5 1.5 0 0 1 1.6 1.6l.1 .7a.89 .89 0 0 1-1.2 1 2.35 2.35 0 0 1-.5-3.3zM349.7 181.2l-.8 .2M350 181.5a1.91 1.91 0 0 0-2.5 1.3 7.3 7.3 0 0 0 2 7.6M351.4 189.2a7 7 0 0 0-4.2 6.4v.7M351.4 189.2l2.2 3M352.3 183.8a8.2 8.2 0 0 1 .8 5M353.6 192.2a7.2 7.2 0 0 0-4.2 7M354 185.5l.2 1.6-.1 1.4M354.1 196.7a1.26 1.26 0 0 1 1.6-.6 1.26 1.26 0 0 1 .6 1.7 1.64 1.64 0 0 1-2.1 1.5 1.86 1.86 0 0 1-.1-2.6zM354.2 196.6l-.1 .7-.5 .7"/>
<path d="M359.4 185.3l1.1 1.5-9.1 2.4M359.4 185.3v1.8M362.7 189.7l1.1 1.5M362.7 189.7l-9.1 2.5M362.7 189.7l.3 23.2M363.8 191.2l.3 22.7M373.8 181.5a44.5 44.5 0 0 0 5.7 7 32.1 32.1 0 0 0 12.4 7.4 15.5 15.5 0 0 1 6.1 4.6l2.8 3.6-2.2 .6M373.8 181.5l-14.4 3.8M374.8 188.2a13.2 13.2 0 0 1 1.8 11.8 7.4 7.4 0 0 0 1.6 5.8M374.8 188.2v1.6a13.8 13.8 0 0 1 2 9.2M374.8 188.2l-11 3M375.3 190.8l-.5 9.5"/>
<path d="M376.6 199.8l-.3 1.2M379.6 199.7l-.1 .9M379.6 199.7v.1M379.7 199.5l-.1 .4M383.3 194a32.5 32.5 0 0 0 6.3 3.1M383.3 194a2.66 2.66 0 0 0-3.3 0 2.61 2.61 0 0 0-.1 2.2l-.1 2.4-.2 1.1M383.3 194l-2.7 11.4M389.6 197.1l1 .5M389.6 197.1l-3.6 15.3M390.6 197.6l-3.6 15.1M392.7 197l5.9 7.7M392.7 197l-2.1 .6"/>
<path d="M392.7 197l-3.6 15.1M347.4 209.5l.1 .6a4.4 4.4 0 0 0 1.4 2.9l2.2 1.8M347.4 209.5l2.2 1.8M349.6 211.3a4 4 0 0 0 2.7 4.1l.5 .1 1.1-.1 9.1-2.5M354.4 207.3l-.2 .6-.5 .8M354.5 207.1a1.22 1.22 0 0 1 1.5-.2 1.22 1.22 0 0 1 .5 1.5 1.77 1.77 0 0 1-2 1.7 1.79 1.79 0 0 1 0-3zM363 212.9l1.1 1M368.7 204.1l-.6 2.3a3.3 3.3 0 0 0 1.3 3.1M369.1 201.8l-.4 2.5M369.1 201.8l-.1 1.1a3.6 3.6 0 0 0 .6 3.9l.4 .5M370 207.3l2.7 2.5a3.2 3.2 0 0 1 5.1-1.6 11.9 11.9 0 0 1 3.6 12.3 3.3 3.3 0 0 1-5.7 1.4 12.4 12.4 0 0 1-3.6-9.8l-2.7-2.6M370 207.3l-.6 2.2"/>
<path d="M371.8 211.8l-7.7 2.1M374.7 210.6a2.06 2.06 0 0 1 3.1 .1 7.7 7.7 0 0 1 1.9 8.5 2.03 2.03 0 0 1-3.3 .6 7.8 7.8 0 0 1-2.2-8.4zM374.8 200.3a8.3 8.3 0 0 1 1.2 5.1M374.8 200.3l-5.7 1.5M376.1 210a4.7 4.7 0 0 0-1.3 4.7 6.8 6.8 0 0 0 3.4 5.3l.6 .1M376.3 201a7.1 7.1 0 0 0 1.7 5.9M376.4 203.7l-.9 3.7M376.6 212.3a1.35 1.35 0 0 1 2.1 .3 4.5 4.5 0 0 1 .7 4.8 1.22 1.22 0 0 1-2 0 4.3 4.3 0 0 1-.8-5.1zM377.2 206.9l-2.3 .6M378 206.9h-.8M378 206.9l.2 .3a6.3 6.3 0 0 1 2.8 2.2M378.2 205.8l2.8 3.6"/>
<path d="M378.2 205.8l-.2 1.1M378.9 212.8a5.1 5.1 0 0 0 .9 3.5M379.5 200.6l-2.1 .5 5.8 7.7M379.5 200.6l-.6 2.5M383.2 208.8a11.9 11.9 0 0 1 1.8 11.1 3.5 3.5 0 0 1-2.2 2l-3.8 .9M383.2 208.8l-2.2 .6M385 212.2l1 .2M386 212.4l1 .3M389.1 212.1l-2.1 .6M394.9 207.3a1.43 1.43 0 0 1 2.1 .6 4.6 4.6 0 0 1 .7 4.5 1.31 1.31 0 0 1-2.3 0 4.5 4.5 0 0 1-.7-4.8zM397 207.9a4.9 4.9 0 0 0 1 3.6M398.6 204.7a12.4 12.4 0 0 1 1.9 10.5 3.3 3.3 0 0 1-3.5 2.6 4 4 0 0 1-2.1-1l-5.8-4.7"/>
<path d="M398.7 201.3a5.8 5.8 0 0 1 4.3 3.4 11.5 11.5 0 0 1 1 10.2l-.3 .5a3.4 3.4 0 0 1-1.8 1.3l-3.8 1.1M171.2 241.9l-25.4 5.4M171.2 241.9v34.5M194.6 241l-3.6-1.2-3.6-1.4-16.2 3.5M196.2 245.4l-5.5-1.5-3.7-1.4-41.6 8.9M162.1 276.4h18.3"/>
<circle cx="144.4" cy="160.9" r="6.8"/>
<circle cx="144.4" cy="161" r="2.45"/>
<circle cx="62.3" cy="182.7" r="4.3"/>
<circle cx="62.3" cy="182.7" r="7.3"/>
<circle cx="144.4" cy="193" r="6.8"/>
<circle cx="144.4" cy="193" r="2.45"/>
<circle cx="197.9" cy="182.7" r="6.8"/>
<circle cx="197.9" cy="182.7" r="2.45"/>
</g>
<path d="M55 59.7v1.8M69.7 61.5v-1.8M55 98.2v1.7M69.7 99.9v-1.7" fill="none" stroke="#000" stroke-width=".2" stroke-dasharray="1.3 .6" stroke-dashoffset=".9" stroke-linecap="butt"/>
<path d="M173.5 277.9l.5-1.6" fill="none" stroke="#000" stroke-width=".2" stroke-dasharray="1.3 .6" stroke-dashoffset=".8" stroke-linecap="butt"/>
<g fill="none" stroke="#000" stroke-width=".2">
<path d="M194.6 241l1.1 2.7 .9 3.1 .4 3 .1 3-.2 3-.6 3-1.1 3.3-1.3 2.6-1.8 2.9-2 2.3-2.3 2.2-1.5 1.1-2.4 1.6-3.3 1.5-2.7 .9-3.4 .6-2 .2-4.2-.1-3.4-.7-2.9-.9-3-1.3-2.6-1.6-2.4-1.9-1.6-1.6-1.9-2.2-1.9-3.1-1.2-2.5-1-2.8-.7-3.3-.3-3.1 .1-2.7 .3-2.9"/>
<circle cx="99.6" cy="168.7" r="12.9"/>
</g>
<g fill="none" stroke="#808080" stroke-width=".2">
<path d="M55.9 31.6h16.1l2.3 1.3M71.6 30.9l2.7 2-3.2-1.2zM74.8 32.1a29.3 29.3 0 0 0 2.4 34.4M97.4 33.9h16M111.9 30.6h1l-.5 3.3zM112.4 27.6v7.2M118.1 37.4v10.8M28.4 59.7h21.9M29.4 59.7l.4 3.3h-.9zM29.4 59.7v18.6M36.5 53.5h11.7v19.2M47.7 59.2h1l-.5 3.2z"/>
<path d="M56 52.7h25.2M59.1 52.2l3.2 .5-3.2 .5zM62.3 51.7v8.7M70.4 59.5l1 .2-1.2 3.1zM71.6 56.6l-1.4 6.2M74.9 52.7l3.2-.5v1zM74.9 51.7v17.4M97.4 43.7h97.2M100.3 57.4h81M112.4 43.7l.5 3.3h-1zM112.4 40.4v9.7M117.6 40.4h1l-.5 3.3z"/>
<path d="M118.1 57.4l.5 3.3h-1zM118.1 53.7v10M180.3 57.4l.5 3.3h-1.1zM180.3 57.4v3.3M193.6 43.7l.5 3.3h-1zM193.6 43.7v13.9M217.6 59.2h-11.6v29.9M36.6 66.4h22.5M37.6 66.4l.5 3.3h-1zM37.6 66.4v4.8M37.6 76.8v16.5M47.2 62.4h11.9"/>
<path d="M48.2 66.4l.5 3.3h-1zM51.4 67.4v58.6M67.5 75.2l-.5 1.9M70.2 62.8l-1.5 6.8M74.9 71.1v49.1M75.8 70.1h45.4M82 79.8l2.6 2.4M120.2 70.1l.5 3.3h-1zM131.8 64.8h-11.6v24.8M152.9 69h11.6v19.2M164 74.6h1l-.5 3.3zM179.2 76.1h10.9"/>
<path d="M179.7 72.8h1.1l-.5 3.3zM180.3 66.2v9.9M193.1 72.8h1l-.5 3.3zM193.6 63.1v13M199.2 76.9h7.8M205.5 73.6h1l-.5 3.3zM205.7 76.1h10M214.2 72.8h1.1l-.6 3.3zM226.4 67.2h-11.7v22.7M28.4 100h21.9M29.4 83.9v16.1M36.6 93.3h13.7"/>
<path d="M38.9 84.5h11.6v21.8M50 90h1l-.5 3.3zM60.9 80.6h16l3.3 4.6M67 98.2v9.7M71.8 84.4h.1M74.6 87.9l1 1.2M75.6 89.1l2.5 2.2-.8 .7zM75.6 89.1l4 4.9M75.8 89.6h45.4M77.8 82.8l.8-.6 1.6 3zM82 80.9v45.1M82.9 99.4l1.6 2.9-1 .4z"/>
<path d="M82.9 99.4l7 19h16M84.6 82.2l2.8 1.9-.7 .7zM84.6 82.2l17.4 15.8h16M91.3 92.7l2.4 2.4-.8 .6zM91.3 92.7l9.3 13M119.7 86.3h1l-.5 3.3zM164.5 81.8l.5 3.3h-1zM199.2 82.8h7.8M205.7 83.6h10M206 82.8l.5 3.3h-1zM214.7 83.6l.6 3.3h-1.1zM32.7 106.9h42.2"/>
<path d="M32.7 112.9h51.5M45 119.2h36.2M48 118.7l3.4 .5-3.4 .5zM62.3 103v10.8M67 106.9l3.3-.5v1.1zM80.9 112.4l3.3 .5-3.3 .4zM84.2 101v12.8M104.6 111.3l3.8 5.2M51.4 125h30.6M78.7 124.5l3.3 .5-3.3 .5zM163.5 133.6l-1.8 4.4M194.1 137.4l-1.8 4.4"/>
<path d="M205.3 138h3.5M205.7 139.4l1.3 2.1M207 138v3.5M208.4 139.4l-1.4 2.1M31.4 151.1h39.4l-10.4 38.7M31.9 146.7v3.5h7.1v-3.5M34 156.8l-1.7 4.4M40.6 140.5l-1.8 4.5M44.4 146.1l-1.7 4.5M55.7 146.7h3.5M56.1 148.1l1.3 2.1M57.4 146.7v3.5"/>
<path d="M58.8 148.1l-1.4 2.1M92.5 141.9l-3.1 .1-3.1 .4M92.5 140.9v36.7M106.1 144.2l3.3 .8-.4 .9zM106.1 144.2l3 1.2 2.8 1.4M106.5 143.3l-6.9 19.3M125.8 148.4l6.2 13M130.1 158.6l.9-.5 1 3.3zM177.4 144.1h-22.3l-7 11.1M180.7 158.6l-4.5 13.2M218.8 148h-29.9l-42.2 12.3M283.5 156.8h22.5"/>
<path d="M286.6 156.3l3.3 .5-3.3 .5zM289.9 155.8v16.6M299.6 156.8l3.3-.5v1zM299.6 155.8v13.8M307.4 159.1h1l-.5 3.3zM307.9 156v9.7M29.2 161.8h21l6.6 11.4M78.5 161.7l1.3 6M78.6 164.6l1-.2 .2 3.3zM79.8 167.7l.4 2M80.2 169.7l1.2 3.1-1 .2zM80.2 169.7l1.3 6.2"/>
<path d="M119.6 177.4h1l-.5 3.4zM131.7 175.8h-11.6v15.2M145.4 160.9h70.3M146.7 160.3l3.1-1.4 .2 .9zM176.8 168.6l1 .3-1.6 2.9zM204.6 160.9l.5 3.3h-1zM204.6 160.9v5.6M204.6 172.1v10.6M214.7 160.9l.6 3.3h-1.1zM214.7 160.9v17.9M290.9 173.4h25.7M293.2 162.4h15.7"/>
<path d="M307.4 179.4h1l-.5 3.3zM307.9 173.4l.5 3.3h-1zM307.9 171.3v27.9h9.1M315.1 170.1h1.1l-.6 3.3zM315.6 167.1v11M62.3 183.7v42.9M85.1 196.4l-6.2 17.6M87.7 196.6l-4 11M92.5 183.7v35.4M92.7 197l-4.3 12.3M95.2 197.2l-7.1 20.1M144.4 194v16.9"/>
<path d="M145.4 193h70.3M187.7 188.8l.4 3.3h-1zM187.7 188.8l-.2 9.4M197.9 183.7v42.9M198.9 182.7h6.7M214.7 184.3v8.7M290.9 188.2h25.7M294.1 182.7h14.8M297.7 193.6l2.8 1.8-.6 .8zM297.7 193.6l21.4 19.2h16.1M307.9 188.2l.5 3.2h-1zM315.6 188.2l.6 3.2h-1.1z"/>
<path d="M315.6 183.6v10.9M76.8 212.2l2.5 .9M79.3 213.1l3.2 .6-.3 1zM79.3 213.1l9.2 3.2M79.9 205.2l14.8 5.3M81.1 205.1l3 1.6-3.3-.6zM92.5 218.1l3.3-.5v1zM92.5 218.1h105.4M144.4 209.9l3.3-.6v1.1zM144.4 209.9h53.5M62.3 225.6l3.4-.5v1zM62.3 225.6h135.6"/>
<path d="M157.1 239l1.2 5.6M157.1 241.5l1.1-.2 .1 3.3zM158.3 244.6l.8 3.9M159.1 248.5l1.2 3.1-1 .2zM159.1 248.5l1.4 6.2"/>
<circle cx="162.6" cy="135.8" r="1.56"/>
<circle cx="193.2" cy="139.6" r="1.55"/>
<circle cx="33.2" cy="159" r="1.55"/>
<circle cx="39.7" cy="142.7" r="1.56"/>
<circle cx="43.6" cy="148.3" r="1.56"/>
</g>
<g fill="none" stroke="#c0c0c0" stroke-width=".2">
<path d="M95.9 43.7h1M96.1 43.4l.7 .7M96.4 43.2v1M96.8 43.4l-.7 .7M100.5 43.7h1M100.6 43.4l.8 .7M101 43.2v1M101.4 43.4l-.8 .7M280.6 41.8h1M280.8 41.4l.7 .8M281.1 41.3v1M281.5 41.4l-.7 .8"/>
<path d="M66.5 97.2h1M66.7 96.9l.7 .7M67 96.7v1M67.4 96.9l-.7 .7M83.7 100h1M83.9 99.6l.7 .7M84.2 99.5v1M84.6 99.6l-.7 .7M289.3 173.4h1.1M289.5 173.1l.7 .7M289.9 172.9v1M290.2 173.1l-.7 .7"/>
<path d="M92 182.7h1.1M92.2 182.3l.7 .8M92.5 182.2v1M92.9 182.3l-.7 .8M289.3 188.2h1.1M289.5 187.8l.7 .7M289.9 187.7v1M290.2 187.8l-.7 .7"/>
</g>
<path d="M62.4 68.3v-6.9" fill="none" stroke="#000" stroke-width=".2" stroke-dasharray="15.2 1.3 1.3 1.3" stroke-dashoffset="13.7" stroke-linecap="butt"/>
<path d="M62.4 101.9v-7.7" fill="none" stroke="#000" stroke-width=".2" stroke-dasharray="15.2 1.3 1.3 1.3" stroke-dashoffset="13.3" stroke-linecap="butt"/>
<path d="M63.7 182.7h134.2" fill="none" stroke="#c0c0c0" stroke-width=".2" stroke-dasharray="15.2 1.3 1.3 1.3" stroke-dashoffset="7.2" stroke-linecap="butt"/>
<path d="M92.6 182.7v-4.1" fill="none" stroke="#c0c0c0" stroke-width=".2" stroke-dasharray="15.2 1.3 1.3 1.3" stroke-dashoffset="15.1" stroke-linecap="butt"/>
<path d="M107.7 161.8l35.3-7.6" fill="none" stroke="#c0c0c0" stroke-width=".2" stroke-dasharray="15.2 1.3 1.3 1.3" stroke-dashoffset="-.9" stroke-linecap="butt"/>
<path d="M96.4 43.7h4.6" fill="none" stroke="#c0c0c0" stroke-width=".2" stroke-dasharray="15.2 1.3 1.3 1.3" stroke-dashoffset="14.8" stroke-linecap="butt"/>
<path d="M82 79.8h122.8" fill="none" stroke="#c0c0c0" stroke-width=".2" stroke-dasharray="15.2 1.3 1.3 1.3" stroke-dashoffset="3.4" stroke-linecap="butt"/>
<path d="M261.1 182.7h32" fill="none" stroke="#c0c0c0" stroke-width=".2" stroke-dasharray="15.2 1.3 1.3 1.3" stroke-dashoffset="1.2" stroke-linecap="butt"/>
<g fill="none" stroke="#c0c0c0" stroke-width=".35">
<path d="M65 5v5M115 5v5M165 5v5M215 5v10M265 5v5M315 5v5M365 5v5M15 48.5h5M410 48.5h5M15 98.5h5M410 98.5h5M15 148.5h10"/>
<path d="M405 148.5h10M15 198.5h5M410 198.5h5M15 248.5h5M410 248.5h5M65 287v5M115 287v5M165 287v5M215 282v10M265 287v5M315 287v5M365 287v5"/>
</g>
<g fill="none" stroke="#c0c0c0" stroke-width=".5">
<path d="M263.8 231.8v17M310.6 231.8v38.2M328.8 231.8v55.2M328.8 238.2h81.2M380.8 231.8v6.4M410 231.8h-180v55.2M230 248.8h180M230 257.3h98.8M230 253h98.8M237.8 248.8v38.2M257 248.8v38.2M274.4 248.8v38.2"/>
<path d="M284.6 248.8v38.2M295 248.8v17M230 265.8h98.8M230 261.5h98.8M230 278.5h54.6M230 274.3h54.6M230 270h180M397 278.5h13M397 270v12.8M230 282.8h180M373 282.8v4.2"/>
</g>
<path d="M15 5h400v287h-400zM20 10h390v277h-390z" fill="none" stroke="#c0c0c0" stroke-width=".7"/>
<g fill="#808080">
<path d="M62.3 225.6l3.4-.5v1zM144.4 209.9l3.3-.6v1.1zM214.7 160.9l.6 3.3h-1.1zM204.6 160.9l.5 3.3h-1zM146.7 160.3l3.3-.5-.2-.9zM79.3 213.1l3.2 .6-.3 1zM81.1 205.1l3 1.6-3.3-.6zM119.6 177.4h1l-.5 3.4zM80.2 169.7l1.2 3.1-1 .2zM78.6 164.6l1-.2 .2 3.3zM187.7 188.8l.4 3.3h-1zM176.8 168.6l1 .3-1.6 2.9zM130.1 158.6l.9-.5 1 3.3zM29.4 59.7l.4 3.3h-.9zM37.6 66.4l.5 3.3h-1zM59.1 52.2l3.2 .5-3.2 .5zM74.9 52.7l3.2-.5v1zM47.7 59.2h1l-.5 3.2zM48.2 66.4l.5 3.3h-1zM84.6 82.2l2.1 2.6 .7-.7zM50 90h1l-.5 3.3zM214.7 83.6l.6 3.3h-1.1zM214.2 72.8h1.1l-.6 3.3zM206 82.8l.5 3.3h-1zM205.5 73.6h1l-.5 3.3zM82.9 99.4l.6 3.3 1-.4zM164 74.6h1l-.5 3.3zM164.5 81.8l.5 3.3h-1zM70.4 59.5l-.2 3.3 1.2-3.1zM71.6 30.9l-.5 .8 3.2 1.2zM77.8 82.8l2.4 2.4-1.6-3zM75.6 89.1l1.7 2.9 .8-.7zM120.2 70.1l.5 3.3h-1zM119.7 86.3h1l-.5 3.3zM78.7 124.5l3.3 .5-3.3 .5zM48 118.7l3.4 .5-3.4 .5zM180.3 57.4l.5 3.3h-1.1zM179.7 72.8h1.1l-.5 3.3zM91.3 92.7l1.6 3 .8-.6zM67 106.9l3.3-.5v1.1zM297.7 193.6l2.2 2.6 .6-.8zM157.1 241.5l1.1-.2 .1 3.3zM159.1 248.5l1.2 3.1-1 .2z"/>
<path d="M92.5 218.1l3.3-.5v1zM106.1 144.2l3.3 .8-.4 .9zM80.9 112.4l3.3 .5-3.3 .4zM112.4 43.7l.5 3.3h-1zM111.9 30.6h1l-.5 3.3zM117.6 40.4h1l-.5 3.3zM118.1 57.4l.5 3.3h-1zM193.6 43.7l.5 3.3h-1zM193.1 72.8h1l-.5 3.3zM307.9 173.4l.5 3.3h-1zM307.4 159.1h1l-.5 3.3zM315.6 188.2l.6 3.2h-1.1zM315.1 170.1h1.1l-.6 3.3zM286.6 156.3l3.3 .5-3.3 .5zM299.6 156.8l3.3-.5v1zM307.9 188.2l.5 3.2h-1zM307.4 179.4h1l-.5 3.3z"/>
</g>
<text font-size="8.5" x="352.9" y="279.7">T5 EJ2</text>
<text font-size="5.5" fill="#f00" x="59.7" y="235.9">- Facultad de Ingenieria</text>
<g font-size="5.5">
<text x="41.8" y="241.1">Unidades: pulgadas</text>
<text x="41.8" y="251.4">Peso 1.42 lb</text>
<text x="41.8" y="246.2">Material: ACERO AISI 1020</text>
</g>
<g font-size="5.3">
<text x="41" y="9.5">8</text>
<text x="88.5" y="9.5">7</text>
<text x="138.5" y="9.5">6</text>
<text x="188.5" y="9.5">5</text>
<text x="238.5" y="9.5">4</text>
<text x="288.5" y="9.5">3</text>
<text x="338.5" y="9.5">2</text>
<text x="386" y="9.5">1</text>
<text x="16.2" y="31.3">F</text>
<text x="411.2" y="31.3">F</text>
<text x="16.1" y="75.5">E</text>
<text x="411.1" y="75.5">E</text>
<text x="15.5" y="125.5">D</text>
<text x="410.5" y="125.5">D</text>
<text x="15.4" y="175.5">C</text>
<text x="410.4" y="175.5">C</text>
<text x="16" y="225.5">B</text>
<text x="411" y="225.5">B</text>
<text x="15.5" y="269.8">A</text>
<text x="410.5" y="269.8">A</text>
<text x="41" y="291.5">8</text>
<text x="88.5" y="291.5">7</text>
<text x="138.5" y="291.5">6</text>
<text x="188.5" y="291.5">5</text>
<text x="238.5" y="291.5">4</text>
<text x="288.5" y="291.5">3</text>
<text x="338.5" y="291.5">2</text>
<text x="386" y="291.5">1</text>
</g>
<g font-size="5.3" fill="#f00">
<text x="371.8" y="256.8">Universidad</text>
<text x="371.8" y="261.7">Autonoma de</text>
<text x="371.8" y="266.5">Occidente</text>
</g>
<g font-size="4.7" fill="#808080">
<text x="57.2" y="30.6">R1,50</text>
<text x="107.9" y="39.3">0,50</text>
<text x="37.8" y="52.5">0,20</text>
<text x="58.4" y="51.7">0,64</text>
<text x="113.6" y="52.7">0,70</text>
<text x="207.3" y="58.1">0,30</text>
<text x="121.5" y="63.7">1,00</text>
<text x="175.7" y="65.2">0,96</text>
<text x="189.1" y="62.1">1,66</text>
<text x="154.2" y="67.9">0,20</text>
<text x="216.1" y="66.1">0,38</text>
<text x="33.1" y="75.8">1,38</text>
<text x="62.2" y="74.1">R0,75</text>
<text x="24.8" y="82.8">2,06</text>
<text x="40.2" y="83.4">0,34</text>
<text x="62.2" y="79.6">R1,70</text>
<text x="66.5" y="86.9">R0,31</text>
<text x="104.8" y="97">R0,18</text>
<text x="34" y="105.9">0,400</text>
<text x="34" y="111.8">1,120</text>
<text x="96.7" y="110.2">R1,50</text>
<text x="59.6" y="118.1">1,203</text>
<text x="92.8" y="117.4">R0,50</text>
<text x="60" y="124">1,569</text>
<text x="165.2" y="137.5">0,70</text>
<text x="156.7" y="143.1">CANT. 3X</text>
<text x="195.7" y="141.3">0,25</text>
<text x="209.8" y="141.3">0,38</text>
<text x="42.3" y="144.4">0,44 THRU</text>
<text x="93.2" y="144.3">19,43°</text>
<text x="118.5" y="147.4">R1,50</text>
<text x="194.3" y="146.9">CANT. 3X</text>
<text x="46.1" y="150">0,75</text>
<text x="60.2" y="150">0,09</text>
<text x="290.9" y="155.8">0,50</text>
<text x="35.7" y="160.7">1,125</text>
<text x="73.4" y="160.7">0,10</text>
<text x="175.7" y="157.6">R4,00</text>
<text x="198.8" y="171">1,114</text>
<text x="303.4" y="170.2">0.45</text>
<text x="121.4" y="174.8">0,20</text>
<text x="208.9" y="183.3">1,641</text>
<text x="312.4" y="182.6">0.8</text>
<text x="181.6" y="202.7">R4,00</text>
<text x="309.2" y="198.2">0.3</text>
<text x="69.6" y="204.9">0,25</text>
<text x="168.4" y="208.8">2,739</text>
<text x="66.5" y="211.9">0,50</text>
<text x="322" y="211.8">R0,38</text>
<text x="145" y="217.1">5,392</text>
<text x="121.7" y="224.6">6,938</text>
<text x="141.1" y="238">ESPESOR 0,10</text>
</g>
<g font-size="4.7">
<text x="108.9" y="157">C</text>
<text x="197.8" y="271.6">DETAIL C</text>
<text x="193.5" y="276.1">SCALE 2 : 1.3</text>
</g>
<text font-size="3.9" x="400.9" y="275.5">A3</text>
<g font-size="2">
<text x="231.8" y="234.6">SI NO SE INDICA LO CONTRARIO:</text>
<text x="231.8" y="237.1">LAS COTAS SE EXPRESAN EN MM</text>
<text x="231.8" y="239.6">ACABADO SUPERFICIAL:</text>
<text x="311.3" y="234.5">REBARBAR Y</text>
<text x="311.3" y="237">ROMPER ARISTAS</text>
<text x="311.3" y="239.5">VIVAS</text>
<text x="342.6" y="236">NO CAMBIE LA ESCALA</text>
<text x="383.3" y="236.2">REVISIÓN</text>
<text x="231.8" y="242.1">TOLERANCIAS:</text>
<text x="233.4" y="244.6">LINEAL:</text>
<text x="233.4" y="247.1">ANGULAR:</text>
<text x="244.3" y="252">NOMBRE</text>
<text x="260" y="251.9">FIRMA</text>
<text x="277.2" y="251.9">FECHA</text>
<text x="230.6" y="256.1">DIBUJ.</text>
<text x="230.7" y="260.3">VERIF.</text>
<text x="230.4" y="264.4">APROB.</text>
<text x="230.5" y="268.8">FABR.</text>
<text x="230.7" y="273.1">CALID.</text>
<text x="285.6" y="272.5">MATERIAL:</text>
<text x="330.1" y="272.5">N.º DE DIBUJO</text>
<text x="285.6" y="285.5">PESO:</text>
<text x="330.1" y="285.6">ESCALA:1:2</text>
<text x="374.5" y="285.6">HOJA 1 DE 1</text>
</g>
</svg>
